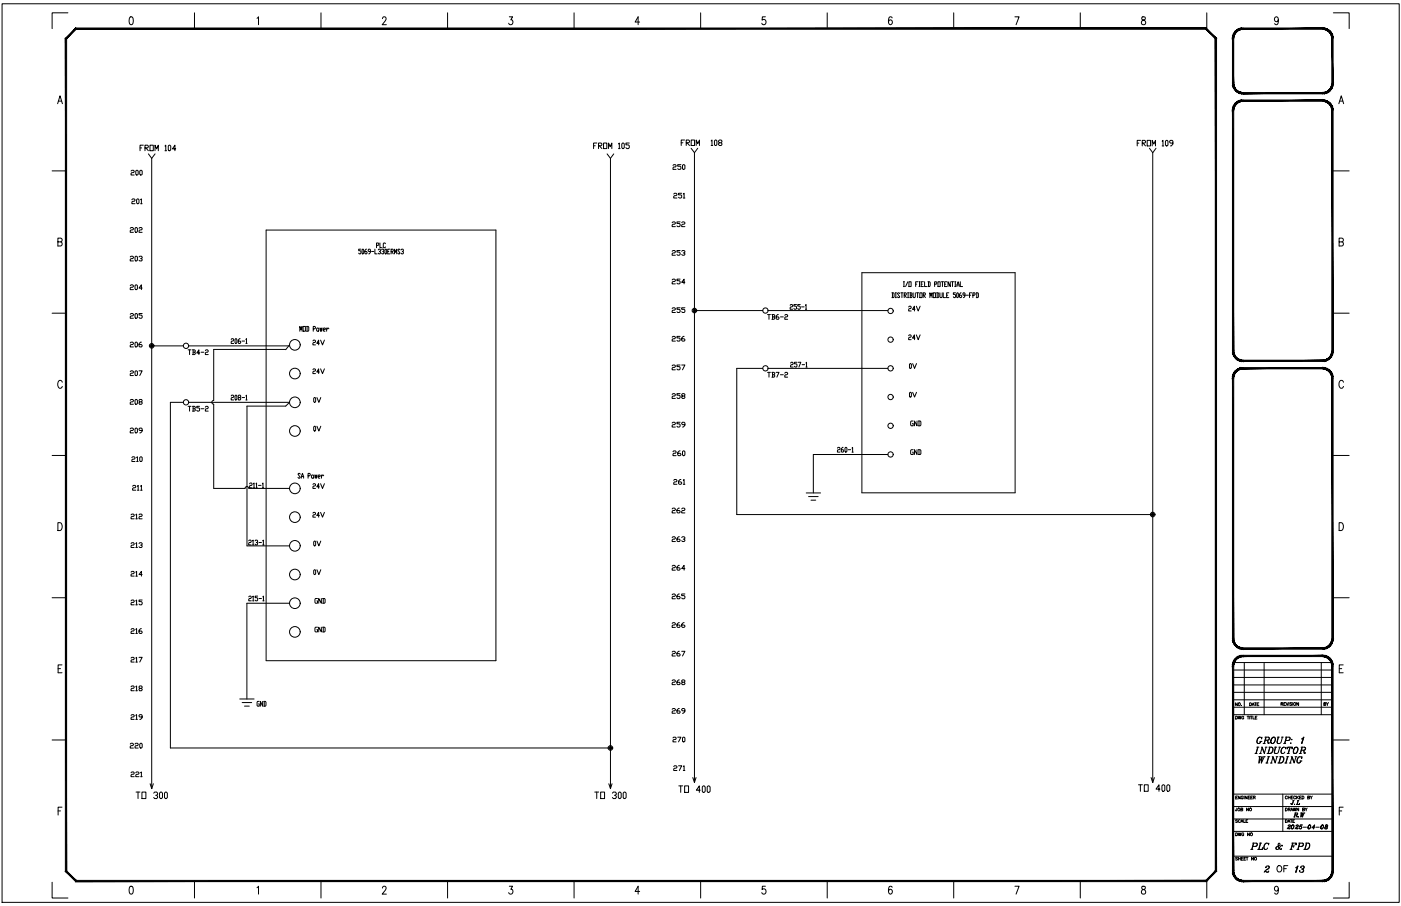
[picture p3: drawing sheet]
<svg xmlns="http://www.w3.org/2000/svg" width="432mm" height="279mm" viewBox="0 0 432 279" stroke-linecap="round" stroke-linejoin="round" font-family="sans-serif">
<g fill="none" stroke="#000" stroke-width=".31">
<path d="M.6 1.2h430.6v277.1h-430.6zM20.9 4h-4.8v4.8M40.1 5.3l.4-.1a1.6 1.6 0 0 1 0 2.4h-.2a1.82 1.82 0 0 1-.2-2.3zM59.9 4v4.8M79.2 5.7l.5-.5v2.4M98.9 4v4.8M117.9 5.8l.4-.6 .5 .1 .2 .4-.3 .8-.9 1.1h1.3M137.9 4v4.8M157 5.2h1l-.6 .9a.71 .71 0 0 1 .6 1.1 .71 .71 0 0 1-1.2 0M176.9 4v4.8M197.1 6.8h-1.4l1-1.6v2.4M215.9 4v4.8"/>
<path d="M235.9 5.2h-.9l-.1 1a.75 .75 0 0 1 1 .1 .75 .75 0 0 1 0 1 .75 .75 0 0 1-1 .1l-.1-.2M255 4v4.8M275 5.5l-.6-.3a1.44 1.44 0 0 0 .1 2.4 .69 .69 0 0 0 .6-1 .69 .69 0 0 0-1.2-.1l-.1 .3M293.9 4v4.8M312.8 5.2h1.3l-.9 2.4M333 4v4.8M352 5.3v.7a.9 .9 0 0 1 1 .5 .9 .9 0 0 1-.4 1.1 .77 .77 0 0 1-.9-.8 .77 .77 0 0 1 1-.7l.3-.6a.66 .66 0 0 0-1-.2zM371.9 4v4.8M374.8 11.9v17.1M394 6l-.3 .6a.66 .66 0 0 1-.9-.7 .66 .66 0 0 1 1.1-.4l.1 .5a1.16 1.16 0 0 1-.7 1.6l-.4-.3M411 4h4.8v4.8M17.8 32l.7-2.5 .7 2.5"/>
<path d="M18 31.2h1M412.6 32l.8-2.5 .7 2.5M412.9 31.2h1M16.1 52.7h4.2M43.2 45.6h.5M44.2 44.8h-1v1.7M44.7 45.6h.8l.2-.6-.2-.2h-.8v1.7M45 45.6l.7 .9M45.7 47.5l1.1 1.3M46.2 44.8h1v1.7h-1zM46.8 48.8v194.4M47.8 46.5v-1.7l.5 1.1 .5-1.1v1.7"/>
<path d="M47.8 47.5l-1 1.3M50.8 45l.3-.2v1.7M50.8 46.5h.6M52.1 44.8l.5 .2v1.2l-.2 .3-.5-.3v-1.2zM54.2 45.9h-1.1l.8-1.1v1.7M187.1 47.5l1.1 1.3M188.2 48.8v194.4M189.2 47.5l-1 1.3M214 47.1v194.2M350.5 44.1h.5M351.5 43.3h-1v1.7M352 44.1h.8l.3-.5-.3-.3h-.8v1.7"/>
<path d="M352.3 44.1l.8 .9M353.6 43.3h1v1.7h-1zM354.3 45.7l1 1.4M355.1 45v-1.7l.5 1.1 .5-1.1v1.7M355.3 47.1v194.2M356.3 45.7l-1 1.4M358.2 43.6l.2-.3v1.7M358.2 45h.5M359.5 43.3l.5 .3v1.1l-.3 .3-.5-.3v-1.1zM361.5 44.1h-.8l-.2-.5 .2-.3h.6l.2 .3v.8l-.8 .6M411 52.7h4.8M17.8 74.6l1.2-.1 .2-.4-.2-.5-1.2-.2v2.5l1.2-.1 .2-.7-.5-.5"/>
<path d="M82 71h70.8v132.8h-70.8zM111.3 76.8h-.7v.5h.5l.2 .3v.5l-.2 .2-.5-.2M111.8 76.8l.3 .3-.2 1.2-.3-.2zM113 76.8l-.6 .5v.8l.6 .2 .1-.2-.1-.5h-.6M121.6 78.3v-1.5l.3 1 .4-1v1.5M123.3 77.1l-.2-.3-.5 .3 .7 1-.2 .2-.5-.2M123.6 77.1l.2-.3 .5 .3-.3 .5M124.2 77.6l.1 .2-.1 .5-.6-.2M412.7 74.6l1.2-.1 .1-.4-.1-.5-1.2-.2v2.5l1.2-.1 .1-.7-.4-.5M16.1 96.6h4.2M214 95.8h21.1M236.6 97h.8"/>
<path d="M236.7 95.8h37M237 97v1.5M237.9 97h.6l.3 .2-.3 .5M238.1 97.7h.4l.3 .5-.3 .3h-.6M238.1 97v1.5M239.9 97l-.7 .5v.7l.7 .3 .2-.3-.2-.5h-.7M240.5 97.7h.9M241.9 97.2l.2-.2 .7 .2-.3 .5h-.4l-.2 .3v.5h.9M243.5 94.1l.2-.2 .6 .2-.2 .5h-.4l-.2 .3v.5h.8M245.5 93.9h-.8v.5h.6l.2 .2-.2 .8-.6-.3M246.7 93.9h-.8v.5h.6l.2 .2-.2 .8-.6-.3M247.1 94.6h.7"/>
<path d="M248.2 94.1l.2-.2v1.5M248.2 95.4h.4M265.6 84.1h47.3v67.9h-47.3zM274.9 90.3h.5l.2 .3v.9l-.2 .3h-.5M275.1 90.3v1.5M275.9 90.3h.4M275.9 91.8h.4M276.1 90.3v1.5M277.3 90.6l-.2-.3h-.3l-.2 .3 .7 .9-.2 .3h-.3l-.2-.3M277.6 90.3h.7M278 90.3v1.5M278.4 86.9h.4"/>
<path d="M278.4 88.4h.4M278.6 86.9v1.5M278.7 91h.5l.2-.2-.2-.5h-.5v1.5M278.8 91l.6 .8M279.7 90.3h.4M279.7 91.8h.4M279.8 86.9l-.7 1.5M279.9 90.3v1.5M280.1 86.9h.7v1.5h-.7zM280.4 90.3h.5l.2 .3-.2 .4M280.6 91h.3l.2 .5-.2 .3h-.5M280.6 90.3v1.5"/>
<path d="M281.4 90.3l.2 1.5 .5-.3v-1.2M282.2 87.6h.4M282.5 90.3h.6M282.8 90.3v1.5M282.9 86.9h-.7v1.5M283.2 86.9h.4M283.2 88.4h.4M283.4 86.9v1.5M283.5 90.3h.7v1.5h-.7zM283.9 87.6h.4M284.5 91h.6l.1-.2-.1-.5h-.6v1.5M284.6 86.9h-.7v1.5h.7"/>
<path d="M284.7 91l.5 .8M285 86.9v1.5h.6M286 86.9h.5l.2 .2v1l-.2 .3h-.5M286.2 86.9v1.5M286.6 91.8v-1.5l.3 1 .4-1v1.5M287.6 90.3h.7v1.5h-.7zM288.1 87.6h.5l.2-.2-.2-.5h-.5v1.5M288.7 90.3h.5l.1 .3v.9l-.1 .3h-.5M288.8 90.3v1.5M289.1 86.9h.7v1.5h-.7zM289.7 90.3l.2 1.5h.3l.2-.3v-1.2M290.1 86.9h.7"/>
<path d="M290.5 86.9v1.5M290.7 90.3v1.5h.7M291.1 87.6h.4M291.8 91h.3M291.8 86.9h-.7v1.5h.7M292.4 90.3h-.6v1.5h.6M292.9 86.9v1.5l-.7-1.5v1.5M293.2 86.9h.7M293.6 86.9v1.5M294.3 86.9h.3M294.3 88.4h.3M294.4 86.9v1.5"/>
<path d="M294.5 90.3h-.7v.5h.5l.2 .2-.2 .8-.5-.3M294.9 88.4l.4-1.5 .3 1.5M294.9 87.9h.7M295 90.3l.4 .3-.2 1.2-.3-.3zM296 86.9v1.5h.7M296.2 90.3l-.5 .5v.7l.5 .3 .2-.5-.2-.3h-.5M297.4 91h-.5l-.1-.2 .1-.5 .5 .3v.7l-.5 .5M297.8 91h.7M298.8 91h.4M299.5 90.3h-.7v1.5M299.8 91h.6l.1-.2-.1-.5h-.6v1.5M300.9 90.3h.5l.2 .3v.9l-.2 .3h-.5"/>
<path d="M301.1 90.3v1.5M411 96.6h4.8M19.2 117.9a.65 .65 0 0 0-1-.5 1.38 1.38 0 0 0 .5 2.3l.5-.5M46.8 106.7h9.7M58.2 106.7h31M71.2 104.7l.2-.3h.4l.2 .3-.2 .5h-.4l-.2 .2v.5h.8M72.6 104.4l.4 .3-.2 1.2-.4-.2zM74 104.4l-.6 .5v.8l.2 .2h.4l.2-.2-.2-.5h-.6M74.6 105.2h.8M75.8 104.7l.2-.3v1.5M75.8 105.9h.4M88.1 107.8h-22.2v15.7"/>
<path d="M89.2 106.4l-1.1 1.4M92.4 102.2v-1.5l.4 1 .3-1v1.5M93.4 100.7h.7v1.5h-.7zM94.5 100.7h.5l.2 .2v1l-.2 .3h-.5M94.6 100.7v1.5M96.5 101.4h.5l.2-.2-.2-.5h-.5v1.5M97.7 101.2l.6 .2-.2 .8-.5-.3zM98.6 101.2l.2 1 .2-1 .1 1 .2-1M99.6 101.7h.6l.1-.3-.1-.2h-.4l-.2 .2 .2 .8h.4M100.7 101.2v1M101.4 101.4l-.4-.2-.3 .5M235.1 113.6h-8v45.1h128.2"/>
<path d="M236.7 113.6h37M243.7 112l.2-.3h.4l.2 .3-.2 .5h-.4l-.2 .2v.5h.8M245.6 111.7h-.7v.5h.5l.2 .3-.2 .7h-.4l-.1-.3M246 111.7h.8l-.6 1.5M247.2 112.5h.8M248.4 112l.2-.3v1.5M248.4 113.2h.4M414.1 117.9a.65 .65 0 0 0-1-.5 1.38 1.38 0 0 0 .5 2.3l.5-.5M56.5 124.1h-4v106.6h135.7M58.2 124.1h31l-1.1 1.1h-12v43.1h13.1M65.9 124.7v25.9h9.6a.58 .58 0 0 1 .6-.6 .58 .58 0 0 1 .6 .6M71.2 122.1l.2-.2h.4l.2 .2-.2 .5-.6 .2v.5h.8"/>
<path d="M72.6 121.9l.4 .2-.2 1.2-.4-.2zM73.6 122.6l-.2-.3 .2-.4h.4l.2 .2-.2 .5-.6 .2 .2 .5h.4l.2-.2-.2-.5M74.6 122.6h.8M75.8 122.1l.2-.2v1.4M75.8 123.3h.4M258.1 138.2l.2-.2 .6 .2-.2 .5h-.4l-.2 .2v.5h.8M259.9 138l-.6 .5v.7l.2 .2h.4l.2-.2-.2-.5h-.6M260.6 138l.4 .2-.2 1.2-.4-.2zM261.4 138.7h.8M262.6 138.2l.2-.2v1.4M262.6 139.4h.4M16.1 140.5h4.2"/>
<path d="M76.7 150.6h12.5M76.9 149.2l.2-.3h.4l.2 .3-.2 .5h-.4l-.2 .2v.5h.8M78.1 149.2l.2-.3v1.5M78.1 150.4h.4M78.9 149.2l.2-.3v1.5M78.9 150.4h.4M79.7 149.7h.8M80.9 149.2l.1-.3v1.5M80.9 150.4h.3M92.5 146.2l-.1-.2h-.4l-.2 .2 .7 1-.1 .3h-.4l-.2-.3M92.9 147.5l.3-1.5 .4 1.5M92.9 147h.7"/>
<path d="M95 146.7h.5l.1-.2-.1-.5h-.5v1.5M96.2 146.5l.5 .2-.2 .8-.5-.3zM97 146.5l.2 1 .2-1 .1 1 .2-1M98 147h.6l.1-.3-.1-.2h-.4l-.2 .2 .2 .8h.4M99.1 146.5v1M99.8 146.7l-.4-.2-.3 .5M248.5 152h4.4M249.2 153.1h3M250 154.2h1.4M273.7 140.2h-23v11.8M411 140.5h4.8M17.8 161.2a1.3 1.3 0 0 1 1.4 .8 1.3 1.3 0 0 1-.4 1.5l-1 .1z"/>
<path d="M76.6 166.8l.2-.2 .6 .2-.2 .5-.6 .2v.5h.8M77.8 166.8l.2-.2v1.4M77.8 168h.4M78.6 166.8l.2-.2 .6 .2-.2 .5h-.2M79.2 167.3l.2 .2-.2 .5h-.4l-.2-.2M79.8 167.3h.8M81 166.8l.2-.2v1.4M81 168h.4M412.7 161.2a1.3 1.3 0 0 1 1.4 .8 1.3 1.3 0 0 1-.4 1.5l-1 .1zM16.1 184.3h4.2M76.7 184.1l.2-.3 .5 .3-.1 .5-.6 .2v.5h.7M77.9 184.1l.1-.3v1.5"/>
<path d="M77.9 185.3h.4M79.4 183.8h-.8v.5h.6l.2 .3-.2 .7-.6-.2M79.8 184.6h.8M81 184.1l.2-.3v1.5M81 185.3h.4M89.2 186h-13.1v29.6M411 184.3h4.8M17.9 206.2h.7M19.1 205h-1.2v2.5h1.2M73.9 215.6h4.4M74.6 216.7h3M75.4 217.8h1.4"/>
<path d="M380 218.1h30.7M380 215.8h30.7M380 213.5h30.7M380 211.2h30.7M380 208.9h30.7M380 206.6h30.7M380 204.3h30.7M383.5 204.3v16.1M385.1 216.7h.3a.46 .46 0 0 1 .3 .5 .46 .46 0 0 1-.3 .4h-.3zM385.9 217.6l.3-.9 .4 .9M386 217.3h.4M386.7 216.7h.5"/>
<path d="M386.9 216.7v.9M387.4 217.1h.4M388 216.7h-.6v.9h.6M389.6 204.3v16.1M394.8 217.1l.5-.1 .1-.3h-.6v.9M395.1 217.1l.3 .5M395.7 217.1h.3M396.2 216.7h-.5v.9h.5M396.4 216.7l.3 .9 .3-.9M397.2 216.7v.9M398.1 216.8h-.6l.6 .5-.2 .3-.4-.2M398.4 216.7v.9"/>
<path d="M400.2 216.7v.9l-.5-.9v.9M407.2 204.3v16.1M412.8 206.2h.7M414 205h-1.2v2.5h1.2M16.1 228.2h4.2M380 220.4h30.7M380.9 220.9h.2a.46 .46 0 0 1 .4 .4 .46 .46 0 0 1-.4 .4h-.2zM381.7 220.9l.2 .8 .2-.8 .2 .8 .2-.8M383.3 221.1a.35 .35 0 0 0-.5-.1 .35 .35 0 0 0 0 .5 .35 .35 0 0 0 .5-.1h-.2M384.4 220.9h.6M384.7 220.9v.8M385.2 220.9v.8"/>
<path d="M385.4 220.9h.6M385.7 220.9v.8M386.2 220.9v.8h.5M386.9 221.3h.3M387.4 220.9h-.5v.8h.5M411 228.2h4.8M17.9 250.1h.7M19.1 248.9h-1.2v2.5M374.8 245v23.6M380 256.4h30.7M380 252.6h30.7M380 248.7h30.7"/>
<path d="M380 244.9h30.7M380.9 256.9h.2a.46 .46 0 0 1 .4 .4 .46 .46 0 0 1-.4 .4h-.2zM380.9 245.9h.3M381.2 249.2l-.1 .8h-.2l-.1-.2M381.4 252.9h-.6l.6 .5-.2 .2-.4-.1M381.4 245.5h-.5v.9h.5M381.7 256.9l.2 .8 .2-.8 .2 .8 .2-.8M382.2 245.5v.9l-.5-.9v.9M382.3 253a.31 .31 0 0 0-.4-.2 .31 .31 0 0 0-.2 .3v.2a.32 .32 0 0 0 .2 .3 .32 .32 0 0 0 .4-.2M382.4 253.6l.4-.8 .3 .8M382.4 249.6h.5l.1-.3-.6-.1v.9l.6-.1-.2-.4M382.6 253.3h.4"/>
<path d="M383.2 245.7a.33 .33 0 0 0-.4-.2 .33 .33 0 0 0-.3 .3v.2a.32 .32 0 0 0 .3 .4 .32 .32 0 0 0 .4-.4h-.3M383.3 252.8v.8h.5M383.3 257a.33 .33 0 0 0-.3-.1 .33 .33 0 0 0-.3 .3v.2a.32 .32 0 0 0 .3 .3 .32 .32 0 0 0 .3-.3h-.2M383.5 245.5v.9M384 253.2h.4M384.4 245.5v.9l-.6-.9v.9M384.6 252.8h-.6v.8h.6M384.7 245.9h.3M384.8 249.2v.9l-.6-.9v.9M385.1 256.9v.8l-.6-.8v.8M385.3 245.5h-.6v.9h.6M385.5 245.9h.3"/>
<path d="M386 245.5h-.5v.9h.5M386.3 245.9h.5v-.3l-.5-.1v.9M386.6 245.9l.3 .5M395.4 244.9v11.5M403.1 245.9h.5v-.3l-.5-.1v.9l.5-.1-.2-.4M403.8 245.5l.4 .4v.5M404.5 245.5l-.3 .4M412.8 250.1h.7M414 248.9h-1.2v2.5M16.1 272.1v4.8h4.8M40.1 273.4l.4-.1a1.6 1.6 0 0 1 0 2.4h-.2a1.84 1.84 0 0 1-.2-2.3zM59.9 271.7v5.2"/>
<path d="M79.2 273.8l.5-.5v2.4M98.9 271.7v5.2M117.9 273.9l.4-.6 .5 .1 .2 .4-.3 .8-.9 1.1h1.3M137.9 271.7v5.2M157 273.3h1l-.6 .9a.71 .71 0 0 1 .6 1.1 .71 .71 0 0 1-1.2 0M176.9 271.7v5.2M197.1 274.9h-1.4l1-1.6v2.4M215.9 271.7v5.2M235.9 273.3h-.9l-.1 1a.75 .75 0 0 1 1 .1 .75 .75 0 0 1 0 1 .75 .75 0 0 1-1 .1l-.1-.2M255 271.7v5.2M275 273.6l-.6-.3a1.44 1.44 0 0 0 .1 2.4 .69 .69 0 0 0 .6-1 .69 .69 0 0 0-1.2-.1l-.1 .3M293.9 271.7v5.2"/>
<path d="M312.8 273.3h1.3l-.9 2.4M333 271.7v5.2M352 273.4v.7a.89 .89 0 0 1 1 .6 .89 .89 0 0 1-.4 1 .77 .77 0 0 1-.9-.8 .77 .77 0 0 1 1-.7l.3-.6a.66 .66 0 0 0-1-.2zM371.9 271.5v5.4M380 264h30.7M381.4 264.5h-.6l.6 .5-.2 .3-.4-.2M381.7 264.4v.9M381.7 264.8h.6M382.3 264.4v.9M382.6 264.8h.3M383.2 264.4h-.6v.9h.6M383.9 264.4h-.5v.9h.5"/>
<path d="M384.4 264.4v.9M386.3 264.4v.9l-.6-.9v.9M390 268.7l.8 .3 .2-.4-.2 .3-1.1-.1M390.2 267.4l-.1 .1a.53 .53 0 0 1 .6-.4 .53 .53 0 0 1 .4 .6l-1.1 .8-.4 .5M390.8 267.1l.3 .4-.8 .8M394 274.1l-.1 .3a.55 .55 0 0 1-.5 .4 .55 .55 0 0 1-.5-.4v-.8l.4-.3a1.36 1.36 0 0 1 .8 1.2 1.36 1.36 0 0 1-.8 1.2l-.4-.3M415.8 272.1v4.8h-4.8"/>
<circle cx="214" cy="95.8" r=".71"/>
<circle cx="214" cy="95.8" r=".43"/>
<circle cx="214" cy="95.8" r=".22"/>
<circle cx="235.9" cy="95.8" r=".81"/>
<circle cx="274.5" cy="95.9" r=".81"/>
<circle cx="46.7" cy="106.6" r=".71"/>
<circle cx="46.7" cy="106.6" r=".43"/>
<circle cx="46.7" cy="106.6" r=".22"/>
<circle cx="90.9" cy="115.2" r="1.64"/>
<circle cx="90.9" cy="106.4" r="1.64"/>
<circle cx="274.5" cy="113.6" r=".81"/>
<circle cx="274.5" cy="104.7" r=".81"/>
<circle cx="90.9" cy="132.9" r="1.64"/>
<circle cx="90.9" cy="124.1" r="1.64"/>
<circle cx="274.5" cy="122.4" r=".81"/>
<circle cx="274.5" cy="131.3" r=".81"/>
<circle cx="90.9" cy="150.6" r="1.64"/>
<circle cx="90.9" cy="159.5" r="1.64"/>
<circle cx="274.5" cy="140.2" r=".81"/>
<circle cx="355.3" cy="158.7" r=".71"/>
<circle cx="355.3" cy="158.7" r=".43"/>
<circle cx="355.3" cy="158.7" r=".22"/>
<circle cx="90.9" cy="177.2" r="1.64"/>
<circle cx="90.9" cy="168.3" r="1.64"/>
<circle cx="90.9" cy="186" r="1.64"/>
<circle cx="90.9" cy="194.9" r="1.64"/>
<circle cx="399" cy="217.1" r=".41"/>
<circle cx="188.1" cy="230.7" r=".71"/>
<circle cx="188.1" cy="230.7" r=".43"/>
<circle cx="188.1" cy="230.7" r=".22"/>
<circle cx="381.8" cy="249.6" r=".4"/>
<circle cx="385.4" cy="249.6" r=".39"/>
<circle cx="385.7" cy="257.2" r=".4"/>
<circle cx="387" cy="264.8" r=".4"/>
</g>
<g fill="#000" stroke="#000" stroke-width=".31">
<path d="M379.9 11.9l.3 13.8v-13.8zM379.9 11.9l.3 13.8h-.3z"/>
<path d="M382.6 8.7l.5-.1v.4zM382.6 8.7l.1 .4 .4-.1zM382.1 8.8l.5-.1 .1 .4zM382.1 8.8l.1 .4 .5-.1zM381.6 9l.5-.2 .1 .4zM381.6 9l.2 .3 .4-.1zM381.2 9.3l.4-.3 .2 .3zM381.2 9.3l.2 .3 .4-.3zM380.8 9.6l.4-.3 .2 .3zM380.8 9.6l.3 .3 .3-.3zM380.8 9.6l.3 .3-.6 .1zM380.5 10l.3 .2 .3-.3zM380.5 10l.3 .2-.6 .2zM380.2 10.4l.4 .2 .2-.4zM380.2 10.4l.4 .2-.6 .3zM380 10.9l.4 .1 .2-.4zM380 10.9l.4 .1-.5 .4zM379.9 11.4l.4 .1 .1-.5zM379.9 11.4l.4 .1-.4 .4zM380.3 11.5l-.4 .4h.3z"/>
<path d="M383.1 9h24.5v-.4zM383.1 8.6h24.5l-24.5 .4z"/>
<path d="M410.5 11.9l.4 13.8v-13.8zM410.5 11.9l.4 13.8h-.4z"/>
<path d="M410.8 11.4l.1 .5h-.4zM410.4 11.5l.1 .4 .3-.5zM410.7 10.9l.1 .5-.4 .1zM410.3 11l.1 .5 .3-.6zM410.5 10.4l.2 .5-.4 .1zM410.2 10.6l.1 .4 .2-.6zM410.3 10l.2 .4-.3 .2zM409.9 10.2l.3 .4 .1-.6zM409.9 9.6l.4 .4-.4 .2zM409.9 9.6l-.3 .3 .3 .3zM409.5 9.3l.4 .3-.3 .3zM409.5 9.3l-.2 .3 .3 .3zM409.1 9l.4 .3-.2 .3zM409.1 9l-.2 .3 .4 .3zM408.6 8.8l.5 .2-.2 .3zM408.6 8.8l-.1 .4 .4 .1zM408.1 8.7l.5 .1-.1 .4zM408.1 8.7v.4l.4 .1zM407.6 8.6l.5 .1v.4zM407.6 8.6v.4l.5 .1z"/>
<path d="M379.9 25.7h.3l-.3 .5zM380.2 25.7l-.3 .5 .4-.1zM379.9 26.2l.4-.1-.3 .6zM380.3 26.1l-.3 .6 .4-.1zM380 26.7l.4-.1-.2 .6zM380.4 26.6l-.2 .6 .4-.2zM380.2 27.2l.4-.2-.1 .6zM380.6 27l-.1 .6 .3-.2zM380.5 27.6l.3-.2v.6zM380.8 27.4v.6l.3-.3zM380.8 28l.3-.3 .1 .6zM381.1 27.7l.1 .6 .2-.3zM381.4 28l.2 .6-.4-.3zM381.4 28l.2 .6 .2-.4zM381.8 28.2l.3 .6-.5-.2zM381.8 28.2l.3 .6 .1-.4zM382.2 28.4l.4 .5-.5-.1zM382.2 28.4l.4 .5 .1-.4zM382.7 28.5l.4 .4h-.5zM382.7 28.5l.4 .4v-.3z"/>
<path d="M379.9 34.1l.3 74.1v-74.1zM379.9 34.1l.3 74.1h-.3z"/>
<path d="M382.6 30.9l.5-.1v.4zM382.6 30.9l.1 .4 .4-.1zM382.1 31l.5-.1 .1 .4zM382.1 31l.1 .4 .5-.1zM381.6 31.2l.5-.2 .1 .4zM381.6 31.2l.2 .3 .4-.1zM381.2 31.5l.4-.3 .2 .3zM381.2 31.5l.2 .3 .4-.3zM380.8 31.8l.4-.3 .2 .3zM380.8 31.8l.3 .3 .3-.3zM380.8 31.8l.3 .3-.6 .1zM380.5 32.2l.3 .2 .3-.3zM380.5 32.2l.3 .2-.6 .2zM380.2 32.6l.4 .2 .2-.4zM380.2 32.6l.4 .2-.6 .3zM380 33.1l.4 .1 .2-.4zM380 33.1l.4 .1-.5 .4zM379.9 33.6l.4 .1 .1-.5zM379.9 33.6l.4 .1-.4 .4zM380.3 33.7l-.4 .4h.3z"/>
<path d="M383.1 28.9h24.5v-.3zM383.1 28.6h24.5l-24.5 .3z"/>
<path d="M383.1 31.2h24.5v-.4zM383.1 30.8h24.5l-24.5 .4z"/>
<path d="M407.6 28.6l.5 .3h-.5zM407.6 28.6l.5 .3v-.4zM408.1 28.5l.5 .3-.5 .1zM408.1 28.5l.5 .3-.1-.4zM408.5 28.4l.6 .2-.5 .2zM408.5 28.4l.6 .2-.2-.4zM408.9 28.2l.6 .1-.4 .3zM408.9 28.2l.6 .1-.2-.3zM409.3 28h.6l-.4 .3zM409.3 28h.6l-.3-.3zM409.6 27.7l.7-.1-.4 .4zM409.9 27.4l-.3 .3 .7-.1zM409.9 27.4l.6-.2-.2 .4zM410.2 27l-.3 .4 .6-.2zM410.2 27l.5-.3-.2 .5zM410.3 26.6l-.1 .4 .5-.3zM410.3 26.6l.5-.4-.1 .5zM410.4 26.1l-.1 .5 .5-.4zM410.9 25.7l-.1 .5-.4-.1zM410.5 25.7l-.1 .4 .5-.4z"/>
<path d="M410.5 34.1l.4 74.1v-74.1zM410.5 34.1l.4 74.1h-.4z"/>
<path d="M410.8 33.6l.1 .5h-.4zM410.4 33.7l.1 .4 .3-.5zM410.7 33.1l.1 .5-.4 .1zM410.3 33.2l.1 .5 .3-.6zM410.5 32.6l.2 .5-.4 .1zM410.2 32.8l.1 .4 .2-.6zM410.3 32.2l.2 .4-.3 .2zM409.9 32.4l.3 .4 .1-.6zM409.9 31.8l.4 .4-.4 .2zM409.6 32.1l.3 .3v-.6zM409.5 31.5l.4 .3-.3 .3zM409.5 31.5l-.2 .3 .3 .3zM409.1 31.2l.4 .3-.2 .3zM409.1 31.2l-.2 .3 .4 .3zM408.6 31l.5 .2-.2 .3zM408.6 31l-.1 .4 .4 .1zM408.1 30.9l.5 .1-.1 .4zM408.1 30.9v.4l.4 .1zM407.6 30.8l.5 .1v.4zM407.6 30.8v.4l.5 .1z"/>
<path d="M379.9 108.2h.3l-.3 .5zM380.2 108.2l-.3 .5 .4-.1zM379.9 108.7l.4-.1-.3 .6zM380.3 108.6l-.3 .6 .4-.1zM380 109.2l.4-.1-.2 .6zM380.4 109.1l-.2 .6 .4-.2zM380.2 109.7l.4-.2-.1 .6zM380.6 109.5l-.1 .6 .3-.2zM380.5 110.1l.3-.2v.6zM380.8 109.9v.6l.3-.3zM380.8 110.5l.3-.3 .1 .6zM381.1 110.2l.1 .6 .2-.3zM381.4 110.5l.2 .6-.4-.3zM381.4 110.5l.2 .6 .2-.3zM381.8 110.8l.3 .5-.5-.2zM381.8 110.8l.3 .5 .1-.4zM382.2 110.9l.4 .5-.5-.1zM382.2 110.9l.4 .5 .1-.4zM382.7 111l.4 .5-.5-.1zM382.7 111l.4 .5v-.4z"/>
<path d="M379.9 116.6l.3 80.3v-80.3zM379.9 116.6l.3 80.3h-.3z"/>
<path d="M383.1 111.1v.4l24.5-.4zM383.1 111.5l24.5-.4v.4z"/>
<path d="M383.1 113.4v.3l24.5-.3zM383.1 113.7l24.5-.3v.3z"/>
<path d="M382.6 113.4h.5v.3zM382.6 113.4l.1 .4 .4-.1zM382.1 113.5l.5-.1 .1 .4zM382.1 113.5l.1 .4 .5-.1zM381.6 113.7l.5-.2 .1 .4zM381.6 113.7l.2 .4 .4-.2zM381.2 114l.4-.3 .2 .4zM381.2 114l.2 .3 .4-.2zM380.8 114.3l.4-.3 .2 .3zM380.8 114.3l.3 .3 .3-.3zM380.8 114.3l.3 .3-.6 .1zM380.5 114.7l.3 .2 .3-.3zM380.5 114.7l.3 .2-.6 .2zM380.2 115.1l.4 .2 .2-.4zM380.2 115.1l.4 .2-.6 .3zM380 115.6l.4 .1 .2-.4zM380 115.6l.4 .1-.5 .4zM379.9 116.1l.4 .1 .1-.5zM379.9 116.1l.4 .1-.4 .4zM380.3 116.2l-.4 .4h.3z"/>
<path d="M407.6 111.1l.5 .3-.5 .1zM407.6 111.1l.5 .3v-.4zM408.1 111l.5 .3-.5 .1zM408.1 111l.5 .3-.1-.4zM408.5 110.9l.6 .2-.5 .2zM408.5 110.9l.6 .2-.2-.3zM408.9 110.8h.6l-.4 .3zM408.9 110.8h.6l-.2-.3zM409.3 110.5h.6l-.4 .3zM409.3 110.5h.6l-.3-.3zM409.6 110.2l.7-.1-.4 .4zM409.9 109.9l-.3 .3 .7-.1zM409.9 109.9l.6-.2-.2 .4zM410.2 109.5l-.3 .4 .6-.2zM410.2 109.5l.5-.3-.2 .5zM410.3 109.1l-.1 .4 .5-.3zM410.3 109.1l.5-.4-.1 .5zM410.4 108.6l-.1 .5 .5-.4zM410.9 108.2l-.1 .5-.4-.1zM410.5 108.2l-.1 .4 .5-.4z"/>
<path d="M410.8 116.1l.1 .5h-.4zM410.4 116.2l.1 .4 .3-.5zM410.7 115.6l.1 .5-.4 .1zM410.3 115.7l.1 .5 .3-.6zM410.5 115.1l.2 .5-.4 .1zM410.2 115.3l.1 .4 .2-.6zM410.3 114.7l.2 .4-.3 .2zM409.9 114.9l.3 .4 .1-.6zM409.9 114.3l.4 .4-.4 .2zM409.9 114.3l-.3 .3 .3 .3zM409.5 114l.4 .3-.3 .3zM409.5 114l-.2 .3 .3 .3zM409.1 113.7l.4 .3-.2 .3zM409.1 113.7l-.2 .4 .4 .2zM408.6 113.5l.5 .2-.2 .4zM408.6 113.5l-.1 .4 .4 .2zM408.1 113.4l.5 .1-.1 .4zM408.1 113.4v.4l.4 .1zM407.6 113.4h.5v.4zM407.6 113.4v.3l.5 .1z"/>
<path d="M410.5 116.6l.4 80.3v-80.3zM410.5 116.6l.4 80.3h-.4z"/>
<path d="M379.9 196.9h.3l-.3 .5zM380.2 196.9l-.3 .5h.4zM379.9 197.4h.4l-.3 .5zM380.3 197.4l-.3 .5 .4-.1zM380 197.9l.4-.1-.2 .6zM380.4 197.8l-.2 .6 .4-.2zM380.2 198.4l.4-.2-.1 .6zM380.6 198.2l-.1 .6 .3-.2zM380.5 198.8l.3-.2v.6zM380.8 198.6v.6l.3-.2zM380.8 199.2l.3-.2 .1 .6zM381.1 199l.1 .6 .2-.3zM381.4 199.3l.2 .5-.4-.2zM381.4 199.3l.2 .5 .2-.3zM381.8 199.5l.3 .5-.5-.2zM381.8 199.5l.3 .5 .1-.3zM382.2 199.7l.4 .5-.5-.2zM382.2 199.7l.4 .5 .1-.4zM382.7 199.8l.4 .4h-.5zM382.7 199.8l.4 .4v-.4z"/>
<path d="M383.1 199.8v.4l24.5-.4zM383.1 200.2l24.5-.4v.4z"/>
<path d="M379.9 205.4l.3 63.2v-63.2zM379.9 205.4l.3 63.2h-.3z"/>
<path d="M383.1 202.1v.4l24.5-.4zM383.1 202.5l24.5-.4v.4z"/>
<path d="M382.6 202.1h.5v.4zM382.6 202.1l.1 .4h.4zM382.1 202.2l.5-.1 .1 .4zM382.1 202.2l.1 .4 .5-.1zM381.6 202.5l.5-.3 .1 .4zM381.6 202.5l.2 .3 .4-.2zM381.2 202.7l.4-.2 .2 .3zM381.2 202.7l.2 .3 .4-.2zM380.8 203.1l.4-.4 .2 .3zM380.8 203.1l.3 .2 .3-.3zM380.8 203.1l.3 .2-.6 .1zM380.5 203.4l.3 .3 .3-.4zM380.5 203.4l.3 .3-.6 .2zM380.2 203.9l.4 .1 .2-.3zM380.2 203.9l.4 .1-.6 .3zM380 204.3l.4 .2 .2-.5zM380 204.3l.4 .2-.5 .4zM379.9 204.9h.4l.1-.4zM379.9 204.9h.4l-.4 .5zM380.3 204.9l-.4 .5h.3z"/>
<path d="M407.6 199.8l.5 .4h-.5zM407.6 199.8l.5 .4v-.4zM408.1 199.8l.5 .2-.5 .2zM408.1 199.8l.5 .2-.1-.3zM408.5 199.7l.6 .1-.5 .2zM408.5 199.7l.6 .1-.2-.3zM408.9 199.5l.6 .1-.4 .2zM408.9 199.5l.6 .1-.2-.3zM409.3 199.3l.6-.1-.4 .4zM409.3 199.3l.6-.1-.3-.2zM409.6 199l.7-.2-.4 .4zM409.9 198.6l-.3 .4 .7-.2zM409.9 198.6l.6-.2-.2 .4zM410.2 198.2l-.3 .4 .6-.2zM410.2 198.2l.5-.3-.2 .5zM410.3 197.8l-.1 .4 .5-.3zM410.3 197.8l.5-.4-.1 .5zM410.4 197.4l-.1 .4 .5-.4zM410.9 196.9l-.1 .5h-.4zM410.5 196.9l-.1 .5 .5-.5z"/>
<path d="M410.8 204.9l.1 .5h-.4zM410.4 204.9l.1 .5 .3-.5zM410.7 204.3l.1 .6h-.4zM410.3 204.5l.1 .4 .3-.6zM410.5 203.9l.2 .4-.4 .2zM410.2 204l.1 .5 .2-.6zM410.3 203.4l.2 .5-.3 .1zM409.9 203.7l.3 .3 .1-.6zM409.9 203.1l.4 .3-.4 .3zM409.9 203.1l-.3 .2 .3 .4zM409.5 202.7l.4 .4-.3 .2zM409.5 202.7l-.2 .3 .3 .3zM409.1 202.5l.4 .2-.2 .3zM409.1 202.5l-.2 .3 .4 .2zM408.6 202.2l.5 .3-.2 .3zM408.6 202.2l-.1 .4 .4 .2zM408.1 202.1l.5 .1-.1 .4zM408.1 202.1v.4l.4 .1zM407.6 202.1h.5v.4zM407.6 202.1v.4h.5z"/>
<path d="M410.5 205.4l.4 63.2v-63.2zM410.5 205.4l.4 63.2h-.4z"/>
<path d="M374.6 12v256.6l.3 .1zM374.6 12l.3-.2v256.9zM371.6 9l3 3 .3-.2zM371.8 8.6l3.1 3.2-3.3-2.8zM23.5 9h348.1l.2-.4zM23.3 8.6h348.5l-348.3 .4zM23.3 8.6l-2.8 3.4 3-3zM23.3 8.6l-2.8 3.4-.3-.2zM20.2 11.8l.3 256.8v-256.6zM20.2 11.8l.3 256.8-.3 .1zM20.2 268.7l3.3 2.8-3-2.9zM20.2 268.7l3.3 2.8-.2 .4zM23.5 271.5l-.2 .4 348.3-.4zM23.3 271.9l348.3-.4 .2 .4zM371.6 271.5l.2 .4 2.8-3.3zM374.6 268.6l.3 .1-3.1 3.2z"/>
<path d="M379.9 268.6h.3l-.3 .5zM380.2 268.6l-.3 .5h.4zM379.9 269.1h.4l-.3 .5zM380.3 269.1l-.3 .5 .4-.1zM380 269.6l.4-.1-.2 .6zM380.4 269.5l-.2 .6 .4-.2zM380.2 270.1l.4-.2-.1 .7zM380.6 269.9l-.1 .7 .3-.3zM380.5 270.6l.3-.3v.6zM380.8 270.3v.6l.3-.2zM380.8 270.9l.3-.2 .1 .6zM381.1 270.7l.1 .6 .2-.3zM381.4 271l.2 .5-.4-.2zM381.4 271l.2 .5 .2-.3zM381.8 271.2l.3 .5-.5-.2zM381.8 271.2l.3 .5 .1-.3zM382.2 271.4l.4 .4-.5-.1zM382.2 271.4l.4 .4 .1-.3zM382.7 271.5l.4 .4-.5-.1zM382.7 271.5l.4 .4v-.4z"/>
<path d="M383.1 271.5v.4l24.5-.4zM383.1 271.9l24.5-.4v.4z"/>
<path d="M407.6 271.5l.5 .3-.5 .1zM407.6 271.5l.5 .3v-.3zM408.1 271.5l.5 .2-.5 .1zM408.1 271.5l.5 .2-.1-.3zM408.5 271.4l.6 .1-.5 .2zM408.5 271.4l.6 .1-.2-.3zM408.9 271.2l.6 .1-.4 .2zM408.9 271.2l.6 .1-.2-.3zM409.3 271l.6-.1-.4 .4zM409.3 271l.6-.1-.3-.2zM409.6 270.7l.7-.1-.4 .3zM409.9 270.3l-.3 .4 .7-.1zM409.9 270.3l.6-.2-.2 .5zM410.2 269.9l-.3 .4 .6-.2zM410.2 269.9l.5-.3-.2 .5zM410.3 269.5l-.1 .4 .5-.3zM410.3 269.5l.5-.4-.1 .5zM410.4 269.1l-.1 .4 .5-.4zM410.9 268.6l-.1 .5h-.4zM410.5 268.6l-.1 .5 .5-.5z"/>
</g>
<g font-size="5.3">
<text x="387" y="236.7">WINDING</text>
<text x="208.5" y="245.5">TO 400</text>
<text x="40.9" y="247.6">TO 300</text>
<text x="182.4" y="247.6">TO 300</text>
<text x="392.6" y="270.2">OF</text>
</g>
<g font-size="4.9">
<text x="209.2" y="46.2">FROM 108</text>
<text x="206.4" y="53.6">250</text>
<text x="39.9" y="64.2">201</text>
<text x="206.7" y="62.4">251</text>
<text x="206.4" y="71.3">252</text>
<text x="39.2" y="73">202</text>
<text x="39.2" y="81.8">203</text>
<text x="206.4" y="80.1">253</text>
<text x="39.2" y="90.7">204</text>
<text x="279.4" y="115">0V</text>
<text x="279.4" y="123.8">0V</text>
<text x="95.6" y="160.9">24V</text>
<text x="96" y="169.7">0V</text>
<text x="385.9" y="233.5">INDUCTOR</text>
<text x="386.3" y="230.4">GROUP: 1</text>
<text x="350" y="245.2">TO 400</text>
<text x="384.5" y="263.2">PLC &amp; FPD</text>
<text x="398.3" y="270.2">13</text>
</g>
<g font-size="4.4">
<text x="182" y="46.9">FROM 105</text>
<text x="39.5" y="55">200</text>
<text x="115" y="77.6">PLC</text>
<text x="206.4" y="88.9">254</text>
<text x="39.2" y="99.5">205</text>
<text x="206.4" y="97.7">255</text>
<text x="279" y="97">24V</text>
<text x="95.6" y="107.6">24V</text>
<text x="206.4" y="106.5">256</text>
<text x="279" y="105.8">24V</text>
<text x="39.2" y="108.3">206</text>
<text x="57.1" y="110.4">TB4-2</text>
<text x="39.2" y="117.1">207</text>
<text x="95.6" y="116.4">24V</text>
<text x="206.4" y="115.4">257</text>
<text x="235.7" y="117.5">TB7-2</text>
<text x="39.2" y="125.9">208</text>
<text x="96" y="125.2">0V</text>
<text x="206.4" y="124.2">258</text>
<text x="57.1" y="128.1">TB5-2</text>
<text x="39.2" y="134.8">209</text>
<text x="96" y="134.1">0V</text>
<text x="206.4" y="133">259</text>
<text x="279.8" y="132.6">GND</text>
<text x="39.9" y="143.6">210</text>
<text x="206.4" y="141.8">260</text>
<text x="279.8" y="141.5">GND</text>
<text x="39.9" y="152.4">211</text>
<text x="95.6" y="151.7">24V</text>
<text x="206.7" y="150.6">261</text>
<text x="39.5" y="161.2">212</text>
<text x="206.4" y="159.5">262</text>
<text x="39.5" y="170">213</text>
<text x="206.4" y="168.3">263</text>
<text x="39.5" y="178.9">214</text>
<text x="96" y="178.5">0V</text>
<text x="206.4" y="177.1">264</text>
<text x="206.4" y="185.9">265</text>
<text x="39.5" y="187.7">215</text>
<text x="96.3" y="187.3">GND</text>
<text x="39.5" y="196.5">216</text>
<text x="96.3" y="196.1">GND</text>
<text x="206.4" y="194.7">266</text>
<text x="206.4" y="203.6">267</text>
<text x="39.5" y="205.3">217</text>
<text x="39.5" y="214.1">218</text>
<text x="206.4" y="212.4">268</text>
<text x="78.3" y="219.1">GND</text>
<text x="206.4" y="221.2">269</text>
<text x="39.5" y="223">219</text>
<text x="39.2" y="231.8">220</text>
<text x="206.4" y="230">270</text>
<text x="206.7" y="238.8">271</text>
<text x="39.5" y="240.6">221</text>
<text x="396.9" y="249.4">J.L</text>
<text x="397.9" y="253.3">R.W</text>
</g>
<text font-size="4" x="395.8" y="256.8">2025-04-08</text>
<g font-size="3.5">
<text x="379.9" y="218.7">NO.</text>
<text x="407.1" y="218.7">BY</text>
</g>
</svg>
